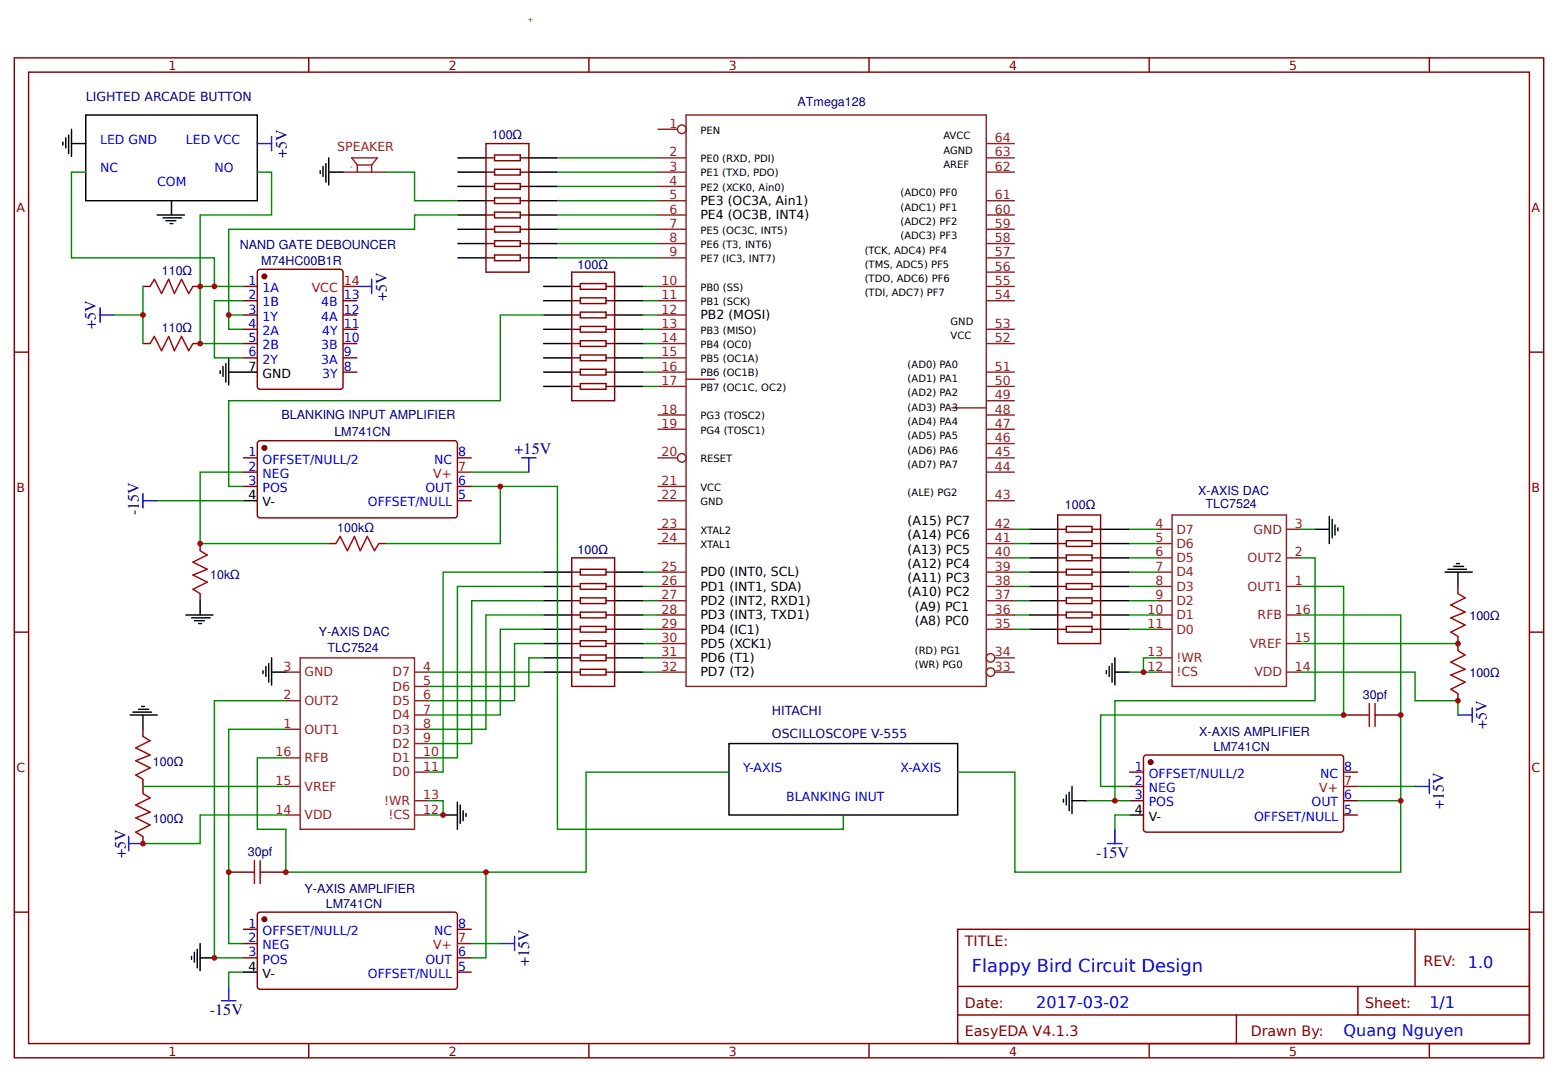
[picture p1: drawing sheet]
<svg xmlns="http://www.w3.org/2000/svg" width="291mm" height="201mm" viewBox="0 0 291 201" stroke-linecap="round" stroke-linejoin="round" font-family="sans-serif">
<g fill="none" stroke="#800" stroke-width=".27">
<path d="M2.7 10.8h285.3v186.7h-285.3zM5.3 13.5h280.1v181.3h-280.1zM57.6 10.8v2.7M109.9 10.8v2.7M162.2 10.8v2.7M214.4 10.8v2.7M266.7 10.8v2.7M90.7 26.8h8v24h-8zM90.7 37.5h1.6M90.7 29.5h1.6M90.7 34.8h1.6M90.7 32.1h1.6"/>
<path d="M92.3 28.9h4.8v1.1h-4.8zM92.3 31.6h4.8v1.1h-4.8zM92.3 34.3h4.8v1h-4.8zM92.3 36.9h4.8v1.1h-4.8zM92.3 39.6h4.8v1.1h-4.8zM97.1 37.5h1.6M97.1 29.5h1.6M97.1 34.8h1.6M97.1 32.1h1.6M45.3 53.5h2.7M45.3 58.8h2.7M45.3 56.1h2.7"/>
<path d="M48.1 50.5l.4-.2h15l.4 .2 .1 21.6-.3 .5-15.2 .1-.4-.3zM64 58.8h2.7M64 56.1h2.7M90.7 48.1h1.6M90.7 40.1h1.6M90.7 45.5h1.6M90.7 42.8h1.6M92.3 42.3h4.8v1h-4.8zM92.3 44.9h4.8v1.1h-4.8zM92.3 47.6h4.8v1.1h-4.8zM97.1 48.1h1.6M97.1 40.1h1.6"/>
<path d="M97.1 45.5h1.6M97.1 42.8h1.6M106.7 50.8h8v24h-8zM106.7 53.5h1.6M106.7 58.8h1.6M106.7 56.1h1.6M108.3 52.9h4.8v1.1h-4.8zM108.3 55.6h4.8v1.1h-4.8zM108.3 58.3h4.8v1h-4.8zM113.1 53.5h1.6M113.1 58.8h1.6M113.1 56.1h1.6"/>
<path d="M2.7 65.7h2.6M45.3 61.5h2.7M45.3 64.1h2.7M45.3 66.8h2.7M64 61.5h2.7M64 64.1h2.7M64 69.5h2.7M64 66.8h2.7M106.7 61.5h1.6M106.7 72.1h1.6M106.7 64.1h1.6M106.7 69.5h1.6"/>
<path d="M106.7 66.8h1.6M108.3 60.9h4.8v1.1h-4.8zM108.3 63.6h4.8v1.1h-4.8zM108.3 66.3h4.8v1h-4.8zM108.3 68.9h4.8v1.1h-4.8zM108.3 71.6h4.8v1.1h-4.8zM113.1 61.5h1.6M113.1 72.1h1.6M113.1 64.1h1.6M113.1 69.5h1.6M113.1 66.8h1.6M285.4 65.7h2.6"/>
<path d="M197.4 96.1h8v24h-8zM197.4 98.8h1.6M199 98.3h4.8v1h-4.8zM203.8 98.8h1.6M2.7 118h2.6M106.7 114.8h1.6M106.7 104.1h8v24h-8zM106.7 106.8h1.6M106.7 112.1h1.6M106.7 109.5h1.6M106.7 117.5h1.6M108.3 106.3h4.8v1h-4.8z"/>
<path d="M108.3 108.9h4.8v1.1h-4.8zM108.3 111.6h4.8v1.1h-4.8zM108.3 114.3h4.8v1h-4.8zM108.3 116.9h4.8v1.1h-4.8zM108.3 119.6h4.8v1.1h-4.8zM113.1 114.8h1.6M113.1 106.8h1.6M113.1 112.1h1.6M113.1 109.5h1.6M113.1 117.5h1.6M197.4 114.8h1.6M197.4 106.8h1.6"/>
<path d="M197.4 112.1h1.6M197.4 104.1h1.6M197.4 109.5h1.6M197.4 117.5h1.6M197.4 101.5h1.6M199 100.9h4.8v1.1h-4.8zM199 103.6h4.8v1.1h-4.8zM199 106.3h4.8v1h-4.8zM199 108.9h4.8v1.1h-4.8zM199 111.6h4.8v1.1h-4.8zM199 114.3h4.8v1h-4.8zM199 116.9h4.8v1.1h-4.8z"/>
<path d="M203.8 114.8h1.6M203.8 106.8h1.6M203.8 112.1h1.6M203.8 104.1h1.6M203.8 109.5h1.6M203.8 117.5h1.6M203.8 101.5h1.6M285.4 118h2.6M106.7 125.5h1.6M106.7 122.8h1.6M106.7 120.1h1.6M108.3 122.3h4.8v1h-4.8z"/>
<path d="M108.3 124.9h4.8v1.1h-4.8zM113.1 125.5h1.6M113.1 122.8h1.6M113.1 120.1h1.6M250.7 133.5h2.7M258.7 133.5h2.7M210.7 144.2h2.7M210.7 146.8h2.7M210.7 149.5h2.7M213.6 141h36.8l.3 .5-.1 13.6-.4 .3-36.6-.1-.2-.5v-13.3zM250.7 144.2h2.7M250.7 149.5h2.7"/>
<path d="M250.7 152.2h2.7M2.7 170.3h2.6M45.3 173.5h2.7M45.3 176.2h2.7M45.3 178.8h2.7M48.1 170.6l.4-.3 36.6 .1 .2 .4v13.6l-.5 .3-36.5-.1-.3-.4zM85.3 173.5h2.7M85.3 178.8h2.7M178.7 173.5h106.7v21.3h-106.7zM264 173.5v10.7M285.4 170.3h2.6M57.6 194.8v2.7"/>
<path d="M85.3 181.5h2.7M109.9 194.8v2.7M162.2 194.8v2.7M178.7 184.2h106.7M178.7 189.5h106.7M214.4 194.8v2.7M230.7 189.5v5.3M253.4 184.2v5.3M266.7 194.8v2.7"/>
</g>
<g fill="#800" stroke="#800" stroke-width=".27">
<circle cx="49.3" cy="171.6" r=".4"/>
<circle cx="214.7" cy="142.3" r=".4"/>
<circle cx="49.3" cy="51.6" r=".4"/>
</g>
<g fill="none" stroke="#000" stroke-width=".27">
<path d="M85.3 29.5h5.4M85.3 32.1h5.4M85.3 34.8h5.4M85.3 37.5h5.4M98.7 29.5h5.3M98.7 32.1h5.3M98.7 34.8h5.3M98.7 37.5h5.3M85.3 40.1h5.4M85.3 42.8h5.4M85.3 45.5h5.4M85.3 48.1h5.4"/>
<path d="M98.7 40.1h5.3M98.7 42.8h5.3M98.7 45.5h5.3M98.7 48.1h5.3M101.3 53.5h5.4M101.3 56.1h5.4M101.3 58.8h5.4M114.7 53.5h5.3M114.7 56.1h5.3M114.7 58.8h5.3M45.3 69.5h2.7M101.3 61.5h5.4"/>
<path d="M101.3 64.1h5.4M101.3 66.8h5.4M101.3 69.5h5.4M101.3 72.1h5.4M114.7 61.5h5.3M114.7 64.1h5.3M114.7 66.8h5.3M114.7 69.5h5.3M114.7 72.1h5.3M192 98.8h5.4M205.4 98.8h5.3M101.3 106.8h5.4"/>
<path d="M101.3 109.5h5.4M101.3 112.1h5.4M101.3 114.8h5.4M101.3 117.5h5.4M114.7 106.8h5.3M114.7 109.5h5.3M114.7 112.1h5.3M114.7 114.8h5.3M114.7 117.5h5.3M192 106.8h5.4M192 109.5h5.4M192 112.1h5.4"/>
<path d="M192 114.8h5.4M192 117.5h5.4M192 101.5h5.4M192 104.1h5.4M205.4 106.8h5.3M205.4 109.5h5.3M205.4 112.1h5.3M205.4 114.8h5.3M205.4 117.5h5.3M205.4 101.5h5.3M205.4 104.1h5.3M101.3 120.1h5.4"/>
<path d="M101.3 122.8h5.4M101.3 125.5h5.4M114.7 120.1h5.3M114.7 122.8h5.3M114.7 125.5h5.3M210.7 152.2h2.7M45.3 181.5h2.7"/>
</g>
<path d="M64 53.5h2.7M250.7 146.8h2.7M85.3 176.2h2.7" fill="none" stroke="#f00" stroke-width=".27"/>
<g fill="none" stroke="#8d2323" stroke-width=".27">
<path d="M64 32.1h8M66.7 30.8l-1.1-1.3h4.8l-1.1 1.3M66.7 30.8v1.3M66.7 30.8h2.6M69.3 30.8v1.3M122.7 37.5h5.3M122.7 29.5h5.3M122.7 32.1h5.3M122.7 34.8h5.3M122.7 24.1h3.7M128 21.5h56v106.6h-56zM184 37.5h5.4"/>
<path d="M184 29.5h5.4M184 32.1h5.4M184 26.8h5.4M122.7 40.1h5.3M122.7 42.8h5.3M122.7 45.5h5.3M122.7 48.1h5.3M122.7 53.5h5.3M122.7 56.1h5.3M122.7 58.8h5.3M184 40.1h5.4M184 42.8h5.4"/>
<path d="M184 45.5h5.4M184 48.1h5.4M184 50.8h5.4M184 53.5h5.4M184 56.1h5.4M122.7 72.1h5.3M122.7 69.5h5.3M122.7 66.8h5.3M122.7 64.1h5.3M122.7 61.5h5.3M122.7 77.5h5.3M128 70.8h5.3"/>
<path d="M177.6 76.1h6.4M184 72.1h5.4M184 69.5h5.4M184 64.1h5.4M184 61.5h5.4M184 77.5h5.4M184 74.8h5.4M122.7 98.8h5.3M122.7 85.5h3.7M122.7 80.1h5.3M122.7 90.8h5.3M122.7 93.5h5.3"/>
<path d="M184 98.8h5.4M184 85.5h5.4M184 88.1h5.4M184 82.8h5.4M184 80.1h5.4M184 93.5h5.4M216 98.8h2.7M218.7 96.1h21.3v32h-21.3zM240 98.8h2.7M122.7 117.5h5.3M122.7 114.8h5.3M122.7 112.1h5.3"/>
<path d="M122.7 109.5h5.3M122.7 106.8h5.3M122.7 101.5h5.3M184 117.5h5.4M184 114.8h5.4M184 112.1h5.4M184 109.5h5.4M184 106.8h5.4M184 101.5h5.4M184 104.1h5.4M216 117.5h2.7M216 114.8h2.7"/>
<path d="M216 112.1h2.7M216 109.5h2.7M216 106.8h2.7M216 101.5h2.7M216 104.1h2.7M240 114.8h2.7M240 109.5h2.7M240 104.1h2.7M53.3 125.5h2.7M53.3 136.2h2.7M53.3 130.8h2.7M56 122.8h21.3v32h-21.3z"/>
<path d="M77.3 128.1h2.7M77.3 125.5h2.7M77.3 138.8h2.7M77.3 136.2h2.7M77.3 133.5h2.7M77.3 130.8h2.7M122.7 125.5h5.3M122.7 122.8h5.3M122.7 120.1h5.3M185.6 125.5h3.8M185.6 122.8h3.8M216 125.5h2.7"/>
<path d="M216 122.8h2.7M240 125.5h2.7M240 120.1h2.7M53.3 146.8h2.7M53.3 152.2h2.7M53.3 141.5h2.7M77.3 152.2h2.7M77.3 149.5h2.7M77.3 144.2h2.7M77.3 141.5h2.7"/>
<circle cx="127.2" cy="24.1" r=".8"/>
<circle cx="127.2" cy="85.5" r=".8"/>
<circle cx="184.8" cy="122.8" r=".8"/>
<circle cx="184.8" cy="125.5" r=".8"/>
</g>
<g fill="none" stroke="#080" stroke-width=".27">
<path d="M104 29.5h18.7M104 32.1h18.7M104 34.8h18.7M104 37.5h18.7M104 40.1h18.7M104 42.8h18.7M104 45.5h18.7M104 48.1h18.7M120 53.5h2.7M120 56.1h2.7M120 58.8h2.7M120 61.5h2.7"/>
<path d="M120 64.1h2.7M120 66.8h2.7M120 69.5h2.7M120 72.1h2.7M189.4 98.8h2.6M210.7 98.8h5.3M101.3 117.5h-8v16h-13.3M101.3 114.8h-10.6v21.4h-10.7M101.3 112.1h-13.3v26.7h-8M101.3 109.5h-16v32h-5.3M101.3 106.8h-18.6v37.4h-2.7M120 106.8h2.7"/>
<path d="M120 109.5h2.7M120 112.1h2.7M120 114.8h2.7M120 117.5h2.7M189.4 101.5h2.6M189.4 104.1h2.6M189.4 106.8h2.6M189.4 109.5h2.6M189.4 112.1h2.6M189.4 114.8h2.6M189.4 117.5h2.6M210.7 101.5h5.3"/>
<path d="M210.7 104.1h5.3M210.7 106.8h5.3M210.7 109.5h5.3M210.7 112.1h5.3M210.7 114.8h5.3M210.7 117.5h5.3M242.7 109.5h8v24h-45.3v13.3h5.3M242.7 104.1h2.7v26.7h-37.4v18.7h2.7M80 125.5h21.3M101.3 122.8h-2.6v5.3h-18.7M101.3 120.1h-5.3v10.7h-16M120 125.5h2.7"/>
<path d="M120 122.8h2.7M120 120.1h2.7"/>
</g>
<path d="M253.4 133.5h2.1M255.5 131.3v4.3M256.6 133.5h2.1M256.6 131.3v4.3" fill="none" stroke="#a00000" stroke-width=".27"/>
<circle cx="250.7" cy="133.5" r=".53" fill="#c00"/>
<path d="M242.7 114.8h18.7v34.7h-8M53.3 136.2h-10.6v40h2.6M53.3 130.8h-13.3v48h5.3M53.3 141.5h-5.3v13.3h5.3v8h37.4v16h-2.7" fill="none" stroke="#080" stroke-width=".27"/>
<path d="M136 138.8h42.7v13.4h-42.7z" fill="none" stroke="#000" stroke-width=".27"/>
<path d="M45.3 162.8h2.2M47.5 160.7v4.3M48.5 162.8h2.2M48.5 160.7v4.3" fill="none" stroke="#a00000" stroke-width=".27"/>
<path d="M42.7 162.8h2.6M50.7 162.8h2.6" fill="none" stroke="#800" stroke-width=".27"/>
<g fill="#c00">
<circle cx="42.7" cy="162.8" r=".53"/>
<circle cx="53.3" cy="162.8" r=".53"/>
</g>
<path d="M245.4 98.8h2.6M248 96.4v5.1M248.6 96.9v3.5M249.1 98v1.9M249.6 98.5v.6M206.4 125.2v.5M207 124.4v1.9M207.5 123.9v3.4M208 125.5h2.7M208 122.8v5.1" fill="none" stroke="#000" stroke-width=".27"/>
<path d="M242.7 98.8h2.7M210.7 125.5h5.3M216 122.8h-2.6v2.7" fill="none" stroke="#080" stroke-width=".27"/>
<circle cx="213.4" cy="125.5" r=".53" fill="#c00"/>
<path d="M82.7 152.2h2.6M85.3 149.8v5M85.9 150.3v3.5M86.4 151.4v1.8M86.9 151.9v.5" fill="none" stroke="#000" stroke-width=".27"/>
<path d="M80 149.5h2.7v2.7h-2.7" fill="none" stroke="#080" stroke-width=".27"/>
<g fill="#c00">
<circle cx="82.7" cy="152.2" r=".53"/>
<circle cx="261.4" cy="133.5" r=".53"/>
</g>
<path d="M49.1 125.2v.5M49.6 124.4v1.9M50.1 123.9v3.4M50.7 125.5h2.6M50.7 122.8v5.1M35.7 178.6v.5M36.3 177.8v1.8M36.8 177.2v3.5M37.3 178.8h2.7M37.3 176.2v5" fill="none" stroke="#000" stroke-width=".27"/>
<path d="M24 157.5h2.7M24 156.2v2.6" fill="none" stroke="#00f" stroke-width=".27"/>
<path d="M53.3 152.2h-16v5.3h-10.6" fill="none" stroke="#080" stroke-width=".27"/>
<circle cx="40" cy="178.8" r=".53" fill="#c00"/>
<path d="M26.7 148.2l1.3 .8-2.7 1.3 2.7 1.3-2.7 1.1 2.7 1.3-2.7 1.4 1.4 .8" fill="none" stroke="#a00000" stroke-width=".27"/>
<path d="M26.7 146.8v1.4M26.7 156.2v1.3" fill="none" stroke="#800" stroke-width=".27"/>
<circle cx="26.7" cy="157.5" r=".53" fill="#c00"/>
<path d="M24.3 133.5h5M24.8 133h3.5M25.9 132.4h1.8M26.4 131.9h.5M26.7 133.5v2.7M198.4 149.2v.6M199 148.4v1.9M199.5 147.9v3.5M200 149.5h2.7M200 146.8v5.1" fill="none" stroke="#000" stroke-width=".27"/>
<path d="M206.7 157.5h2.7M208 154.8v2.7M264 146.8h2.7M266.7 145.5v2.7M93.3 176.2h2.7M96 174.8v2.7M41.3 186.8h2.7M42.7 184.2v2.6" fill="none" stroke="#00f" stroke-width=".27"/>
<path d="M202.7 149.5h5.3M210.7 152.2h-2.7v2.6M253.4 146.8h10.6M88 176.2h5.3M45.3 181.5h-2.6v2.7" fill="none" stroke="#080" stroke-width=".27"/>
<circle cx="208" cy="149.5" r=".53" fill="#c00"/>
<path d="M272 133.5h2.7M274.7 132.1v2.7" fill="none" stroke="#00f" stroke-width=".27"/>
<path d="M272 121.5l1.4 .8-2.7 1.3 2.7 1.3-2.7 1.1 2.7 1.3-2.7 1.4 1.3 .8" fill="none" stroke="#a00000" stroke-width=".27"/>
<path d="M272 120.1v1.4M272 129.5v1.3" fill="none" stroke="#800" stroke-width=".27"/>
<path d="M242.7 125.5h21.3v5.3h8v2.7" fill="none" stroke="#080" stroke-width=".27"/>
<circle cx="272" cy="130.8" r=".53" fill="#c00"/>
<path d="M272 110.8l1.4 .8-2.7 1.3 2.7 1.4-2.7 1 2.7 1.4-2.7 1.3 1.3 .8" fill="none" stroke="#a00000" stroke-width=".27"/>
<path d="M272 109.5v1.3M272 118.8v1.3" fill="none" stroke="#800" stroke-width=".27"/>
<path d="M242.7 120.1h29.3" fill="none" stroke="#080" stroke-width=".27"/>
<circle cx="272" cy="120.1" r=".53" fill="#c00"/>
<path d="M269.6 106.8h5.1M270.2 106.3h3.4M271.2 105.7h1.9M271.8 105.2h.5M272 106.8v2.7" fill="none" stroke="#000" stroke-width=".27"/>
<path d="M136 144.2h-26.7v18.6h-18.6" fill="none" stroke="#080" stroke-width=".27"/>
<circle cx="90.7" cy="162.8" r=".53" fill="#c00"/>
<path d="M178.7 144.2h10.7v18.6h72v-13.3" fill="none" stroke="#080" stroke-width=".27"/>
<circle cx="261.4" cy="149.5" r=".53" fill="#c00"/>
<path d="M72 32.1h5.3v5.4h8M101.3 58.8h-8v16h-50.6v16h2.6M45.3 88.1h-8v13.4h24M88 90.8h16v64h53.4v-2.6" fill="none" stroke="#080" stroke-width=".27"/>
<path d="M59.7 31.9v.5M60.3 31.1v1.8M60.8 30.5v3.5M61.3 32.1h2.7M61.3 29.5v5M41.1 69.2v.5M41.6 68.4v1.9M42.1 67.9v3.4M42.7 69.5h2.6M42.7 66.8v5.1M45.3 93.5h2.7" fill="none" stroke="#000" stroke-width=".27"/>
<path d="M66.7 53.5h2.6M69.3 52.1v2.7" fill="none" stroke="#00f" stroke-width=".27"/>
<circle cx="49.3" cy="83.6" r=".4" fill="#800" stroke="#800" stroke-width=".27"/>
<path d="M45.3 85.5h2.7M45.3 88.1h2.7M45.3 90.8h2.7M48.1 82.5l.4-.2h36.6l.2 .5v13.6l-.5 .3-36.5-.1-.3-.5zM85.3 85.5h2.7M85.3 90.8h2.7M85.3 93.5h2.7M37.3 101.5v1.3M37.3 110.8v1.3M61.3 101.5h1.4M70.7 101.5h1.3" fill="none" stroke="#800" stroke-width=".27"/>
<path d="M85.3 88.1h2.7" fill="none" stroke="#f00" stroke-width=".27"/>
<path d="M37.3 102.8l1.4 .8-2.7 1.3 2.7 1.4-2.7 1 2.7 1.4-2.7 1.3 1.3 .8M62.7 101.5l.8-1.4 1.3 2.7 1.3-2.7 1.1 2.7 1.3-2.7 1.4 2.7 .8-1.3" fill="none" stroke="#a00000" stroke-width=".27"/>
<circle cx="37.3" cy="101.5" r=".53" fill="#c00"/>
<path d="M93.3 90.8v10.7h-21.3" fill="none" stroke="#080" stroke-width=".27"/>
<circle cx="93.3" cy="90.8" r=".53" fill="#c00"/>
<path d="M11.7 26.5v.6M12.3 25.7v1.9M12.8 25.2v3.5M13.3 26.8h2.7M13.3 24.1v5.1M16 21.5h32v16h-32zM34.7 114.8h5M35.7 115.3h3.5M36.3 115.9h1.8M37.1 116.4h.5M37.3 112.1v2.7" fill="none" stroke="#000" stroke-width=".27"/>
<path d="M26.7 93.5h2.6M26.7 92.1v2.7M97.3 85.5h2.7M98.7 85.5v2.6" fill="none" stroke="#00f" stroke-width=".27"/>
<path d="M42.7 58.8v2.7h2.6M85.3 40.1h-8v2.7h-34.6v16h2.6M29.3 93.5h16M88 88.1h10.7" fill="none" stroke="#080" stroke-width=".27"/>
<circle cx="42.7" cy="58.8" r=".53" fill="#c00"/>
<path d="M16 32.1h-2.7v16h26.7v5.4M48 32.1h2.7v8h-13.4v24h8M26.7 53.5v5.3h-5.4M37.3 53.5h8M45.3 56.1h-5.3v10.7h5.3M26.7 146.8h26.6" fill="none" stroke="#080" stroke-width=".27"/>
<path d="M48 26.8h2.7M50.7 25.5v2.6M18.7 58.8h2.6M18.7 57.5v2.6" fill="none" stroke="#00f" stroke-width=".27"/>
<path d="M28 53.5l.8-1.4 1.3 2.7 1.4-2.7 1 2.7 1.4-2.7 1.3 2.7 .8-1.3M28 64.1l.8-1.3 1.3 2.7 1.4-2.7 1 2.7 1.4-2.7 1.3 2.7 .8-1.4M26.7 137.5l1.3 .8-2.7 1.3 2.7 1.4-2.7 1 2.7 1.4-2.7 1.3 1.4 .8" fill="none" stroke="#a00000" stroke-width=".27"/>
<path d="M26.7 53.5h1.3M36 53.5h1.3M26.7 64.1h1.3M36 64.1h1.3M26.7 136.2v1.3M26.7 145.5v1.3" fill="none" stroke="#800" stroke-width=".27"/>
<path d="M32 37.5v2.6M29.3 40.1h5.1M30.4 40.7h3.5M30.9 41.2h1.9M31.7 41.7h.6" fill="none" stroke="#000" stroke-width=".27"/>
<g fill="#c00">
<circle cx="40" cy="53.5" r=".53"/>
<circle cx="37.3" cy="53.5" r=".53"/>
<circle cx="37.3" cy="64.1" r=".53"/>
</g>
<path d="M26.7 58.8v5.3" fill="none" stroke="#080" stroke-width=".27"/>
<circle cx="26.7" cy="58.8" r=".53" fill="#c00"/>
<text font-size="3.3" fill="#00f" x="181.4" y="181.5">Flappy Bird Circuit Design</text>
<g font-size="3" fill="#000080">
<text x="53.5" y="29.5" transform="rotate(-90 53.5 29.5)">+5V</text>
<text x="72.2" y="56.2" transform="rotate(-90 72.2 56.2)">+5V</text>
<text x="17.9" y="61.5" transform="rotate(-90 17.9 61.5)">+5V</text>
<text x="96" y="84.7">+15V</text>
<text x="25.9" y="96.1" transform="rotate(-90 25.9 96.1)">-15V</text>
<text x="277.4" y="136.2" transform="rotate(-90 277.4 136.2)">+5V</text>
<text x="269.4" y="151" transform="rotate(-90 269.4 151)">+15V</text>
<text x="23.5" y="160.2" transform="rotate(-90 23.5 160.2)">+5V</text>
<text x="204.5" y="160.2">-15V</text>
<text x="98.7" y="180.4" transform="rotate(-90 98.7 180.4)">+15V</text>
<text x="39.2" y="189.5">-15V</text>
</g>
<g font-size="3" fill="#00f">
<text x="273.9" y="180.7">1.0</text>
<text x="193.4" y="188.2">2017-03-02</text>
<text x="266.7" y="188.2">1/1</text>
<text x="250.7" y="193.5">Quang Nguyen</text>
</g>
<g font-size="2.7" fill="#800">
<text x="180" y="176.7">TITLE:</text>
<text x="265.6" y="180.4">REV:</text>
<text x="180" y="188.2">Date:</text>
<text x="254.7" y="188.2">Sheet:</text>
<text x="180" y="193.5">EasyEDA V4.1.3</text>
<text x="233.4" y="193.5">Drawn By:</text>
</g>
<g font-size="2.3" fill="#800">
<text x="31.5" y="13.1">1</text>
<text x="83.7" y="13.1">2</text>
<text x="136" y="13.1">3</text>
<text x="188.3" y="13.1">4</text>
<text x="240.6" y="13.1">5</text>
<text x="3.1" y="39.6">A</text>
<text x="285.8" y="39.6">A</text>
<text x="3.1" y="91.9">B</text>
<text x="285.8" y="91.9">B</text>
<text x="3.1" y="144.2">C</text>
<text x="285.8" y="144.2">C</text>
<text x="31.5" y="197.1">1</text>
<text x="83.7" y="197.1">2</text>
<text x="136" y="197.1">3</text>
<text x="188.3" y="197.1">4</text>
<text x="240.6" y="197.1">5</text>
</g>
<g font-size="2.3" fill="#000080">
<text x="16" y="18.8">LIGHTED ARCADE BUTTON</text>
<text x="148.8" y="19.9">ATmega128</text>
<text x="91.8" y="26">100Ω</text>
<text x="44.7" y="46.5">NAND GATE DEBOUNCER</text>
<text x="30.2" y="51.3">110Ω</text>
<text x="48.7" y="49.5">M74HC00B1R</text>
<text x="107.8" y="50.3">100Ω</text>
<text x="30.2" y="62">110Ω</text>
<text x="52.5" y="78.2">BLANKING INPUT AMPLIFIER</text>
<text x="62.4" y="81.5">LM741CN</text>
<text x="198.7" y="95.1">100Ω</text>
<text x="223.6" y="92.4">X-AXIS DAC</text>
<text x="224.9" y="94.8">TLC7524</text>
<text x="62.9" y="99.3">100kΩ</text>
<text x="107.8" y="103.3">100Ω</text>
<text x="39.2" y="108">10kΩ</text>
<text x="59.5" y="118.8">Y-AXIS DAC</text>
<text x="274.2" y="115.7">100Ω</text>
<text x="61.1" y="121.7">TLC7524</text>
<text x="254.3" y="130.5">30pf</text>
<text x="274.2" y="126.4">100Ω</text>
<text x="144" y="133.5">HITACHI</text>
<text x="144" y="137.8">OSCILLOSCOPE V-555</text>
<text x="223.8" y="137.5">X-AXIS AMPLIFIER</text>
<text x="28.5" y="143">100Ω</text>
<text x="226.4" y="140.2">LM741CN</text>
<text x="28.5" y="153.7">100Ω</text>
<text x="46.3" y="159.9">30pf</text>
<text x="56.8" y="166.8">Y-AXIS AMPLIFIER</text>
<text x="60.8" y="169.5">LM741CN</text>
</g>
<g font-size="2.3" fill="#8d2323">
<text x="124.9" y="23.9">1</text>
<text x="62.9" y="28.1">SPEAKER</text>
<text x="124.9" y="29.2">2</text>
<text x="185.6" y="26.5">64</text>
<text x="185.6" y="29.2">63</text>
<text x="124.9" y="31.9">3</text>
<text x="124.9" y="34.5">4</text>
<text x="185.6" y="31.9">62</text>
<text x="124.9" y="37.2">5</text>
<text x="124.9" y="39.9">6</text>
<text x="185.6" y="37.2">61</text>
<text x="185.6" y="39.9">60</text>
<text x="124.9" y="42.5">7</text>
<text x="124.9" y="45.2">8</text>
<text x="124.9" y="47.9">9</text>
<text x="185.6" y="42.5">59</text>
<text x="185.6" y="45.2">58</text>
<text x="185.6" y="47.9">57</text>
<text x="123.4" y="53.2">10</text>
<text x="185.6" y="50.5">56</text>
<text x="185.6" y="53.2">55</text>
<text x="123.4" y="58.5">12</text>
<text x="123.4" y="55.9">11</text>
<text x="185.6" y="55.9">54</text>
<text x="123.4" y="63.9">14</text>
<text x="123.4" y="61.2">13</text>
<text x="185.6" y="63.9">52</text>
<text x="185.6" y="61.2">53</text>
<text x="123.4" y="71.9">17</text>
<text x="123.4" y="69.2">16</text>
<text x="123.4" y="66.5">15</text>
<text x="185.6" y="71.9">50</text>
<text x="185.6" y="69.2">51</text>
<text x="123.4" y="77.2">18</text>
<text x="185.6" y="77.2">48</text>
<text x="185.6" y="74.5">49</text>
<text x="123.4" y="79.9">19</text>
<text x="185.6" y="82.5">46</text>
<text x="185.6" y="79.9">47</text>
<text x="123.4" y="85.2">20</text>
<text x="185.6" y="85.2">45</text>
<text x="185.6" y="87.9">44</text>
<text x="123.4" y="90.5">21</text>
<text x="123.4" y="93.2">22</text>
<text x="185.6" y="93.2">43</text>
<text x="123.4" y="101.2">24</text>
<text x="123.4" y="98.5">23</text>
<text x="185.6" y="98.5">42</text>
<text x="185.6" y="101.2">41</text>
<text x="215.6" y="101.2">5</text>
<text x="215.6" y="98.5">4</text>
<text x="219.5" y="99.6">D7</text>
<text x="233.9" y="99.6">GND</text>
<text x="241.6" y="98.5">3</text>
<text x="123.4" y="106.5">25</text>
<text x="185.6" y="103.9">40</text>
<text x="185.6" y="106.5">39</text>
<text x="215.6" y="106.5">7</text>
<text x="215.6" y="103.9">6</text>
<text x="219.5" y="107.6">D4</text>
<text x="219.5" y="104.9">D5</text>
<text x="219.5" y="102.3">D6</text>
<text x="232.8" y="104.9">OUT2</text>
<text x="241.6" y="103.9">2</text>
<text x="123.4" y="111.9">27</text>
<text x="123.4" y="109.2">26</text>
<text x="185.6" y="109.2">38</text>
<text x="185.6" y="111.9">37</text>
<text x="215.6" y="111.9">9</text>
<text x="215.6" y="109.2">8</text>
<text x="219.5" y="112.9">D2</text>
<text x="219.5" y="110.3">D3</text>
<text x="232.8" y="110.3">OUT1</text>
<text x="241.6" y="109.2">1</text>
<text x="123.4" y="119.9">30</text>
<text x="123.4" y="117.2">29</text>
<text x="123.4" y="114.5">28</text>
<text x="185.6" y="114.5">36</text>
<text x="185.6" y="117.2">35</text>
<text x="214.1" y="117.2">11</text>
<text x="214.1" y="114.5">10</text>
<text x="219.5" y="118.3">D0</text>
<text x="219.5" y="115.6">D1</text>
<text x="234.7" y="115.6">RFB</text>
<text x="241.6" y="119.9">15</text>
<text x="241.6" y="114.5">16</text>
<text x="52.9" y="125.2">3</text>
<text x="78.9" y="125.2">4</text>
<text x="123.4" y="125.2">32</text>
<text x="123.4" y="122.5">31</text>
<text x="185.6" y="125.2">33</text>
<text x="185.6" y="122.5">34</text>
<text x="214.1" y="125.2">12</text>
<text x="214.1" y="122.5">13</text>
<text x="219.5" y="123.6">!WR</text>
<text x="233.2" y="120.9">VREF</text>
<text x="241.6" y="125.2">14</text>
<text x="52.9" y="130.5">2</text>
<text x="56.8" y="131.6">OUT2</text>
<text x="56.8" y="126.3">GND</text>
<text x="73.3" y="131.6">D5</text>
<text x="73.3" y="128.9">D6</text>
<text x="73.3" y="126.3">D7</text>
<text x="78.9" y="130.5">6</text>
<text x="78.9" y="127.9">5</text>
<text x="219.5" y="126.3">!CS</text>
<text x="234" y="126.3">VDD</text>
<text x="52.9" y="135.9">1</text>
<text x="56.8" y="137">OUT1</text>
<text x="73.3" y="137">D3</text>
<text x="73.3" y="134.3">D4</text>
<text x="78.9" y="135.9">8</text>
<text x="78.9" y="133.2">7</text>
<text x="51.4" y="141.2">16</text>
<text x="56.8" y="142.3">RFB</text>
<text x="73.3" y="142.3">D1</text>
<text x="73.3" y="139.6">D2</text>
<text x="78.9" y="143.9">11</text>
<text x="78.9" y="141.2">10</text>
<text x="78.9" y="138.6">9</text>
<text x="51.4" y="146.6">15</text>
<text x="56.8" y="147.6">VREF</text>
<text x="73.3" y="145">D0</text>
<text x="78.9" y="149.2">13</text>
<text x="51.4" y="151.9">14</text>
<text x="56.8" y="153">VDD</text>
<text x="71.7" y="150.3">!WR</text>
<text x="72.5" y="153">!CS</text>
<text x="78.9" y="151.9">12</text>
</g>
<g font-size="2.3" fill="#00f">
<text x="18.7" y="26.8">LED GND</text>
<text x="34.7" y="26.8">LED VCC</text>
<text x="18.7" y="32.1">NC</text>
<text x="29.3" y="34.8">COM</text>
<text x="40" y="32.1">NO</text>
<text x="46.4" y="53.2">1</text>
<text x="46.4" y="55.9">2</text>
<text x="46.4" y="58.5">3</text>
<text x="49" y="54.5">1A</text>
<text x="49" y="57.2">1B</text>
<text x="49" y="59.9">1Y</text>
<text x="59.9" y="57.2">4B</text>
<text x="59.9" y="59.9">4A</text>
<text x="64.1" y="58.5">12</text>
<text x="64.1" y="55.9">13</text>
<text x="46.4" y="61.2">4</text>
<text x="46.4" y="63.9">5</text>
<text x="49" y="62.5">2A</text>
<text x="49" y="65.2">2B</text>
<text x="59.9" y="65.2">3B</text>
<text x="60.1" y="62.5">4Y</text>
<text x="64.1" y="63.9">10</text>
<text x="64.1" y="61.2">11</text>
<text x="46.4" y="66.5">6</text>
<text x="49" y="67.9">2Y</text>
<text x="59.9" y="67.9">3A</text>
<text x="60.1" y="70.5">3Y</text>
<text x="64.1" y="66.5">9</text>
<text x="64.1" y="69.2">8</text>
<text x="46.4" y="85.2">1</text>
<text x="46.4" y="87.9">2</text>
<text x="49" y="86.5">OFFSET/NULL/2</text>
<text x="49" y="89.2">NEG</text>
<text x="81" y="86.5">NC</text>
<text x="85.5" y="85.2">8</text>
<text x="46.4" y="90.5">3</text>
<text x="49" y="91.9">POS</text>
<text x="68.6" y="94.5">OFFSET/NULL</text>
<text x="79.4" y="91.9">OUT</text>
<text x="85.5" y="93.2">5</text>
<text x="85.5" y="90.5">6</text>
<text x="211.7" y="143.9">1</text>
<text x="250.8" y="143.9">8</text>
<text x="138.7" y="144.2">Y-AXIS</text>
<text x="146.7" y="149.5">BLANKING INUT</text>
<text x="168" y="144.2">X-AXIS</text>
<text x="211.7" y="146.6">2</text>
<text x="211.7" y="149.2">3</text>
<text x="214.3" y="145.2">OFFSET/NULL/2</text>
<text x="214.3" y="147.9">NEG</text>
<text x="246.3" y="145.2">NC</text>
<text x="250.8" y="149.2">6</text>
<text x="214.3" y="150.6">POS</text>
<text x="234" y="153.2">OFFSET/NULL</text>
<text x="244.7" y="150.6">OUT</text>
<text x="250.8" y="151.9">5</text>
<text x="46.4" y="173.2">1</text>
<text x="85.5" y="173.2">8</text>
<text x="46.4" y="175.9">2</text>
<text x="46.4" y="178.6">3</text>
<text x="49" y="174.6">OFFSET/NULL/2</text>
<text x="49" y="177.2">NEG</text>
<text x="49" y="179.9">POS</text>
<text x="79.4" y="179.9">OUT</text>
<text x="81" y="174.6">NC</text>
<text x="85.5" y="178.6">6</text>
<text x="68.6" y="182.6">OFFSET/NULL</text>
<text x="85.5" y="181.2">5</text>
</g>
<g font-size="2.3">
<text x="130.7" y="38.3">PE3 (OC3A, Ain1)</text>
<text x="130.7" y="40.9">PE4 (OC3B, INT4)</text>
<text x="130.7" y="59.6">PB2 (MOSI)</text>
<text x="46.4" y="69.2">7</text>
<text x="49" y="70.5">GND</text>
<text x="46.4" y="93.2">4</text>
<text x="49" y="94.5">V-</text>
<text x="169.4" y="100.7">(A14) PC6</text>
<text x="169.4" y="98">(A15) PC7</text>
<text x="130.7" y="107.6">PD0 (INT0, SCL)</text>
<text x="169.4" y="106">(A12) PC4</text>
<text x="169.4" y="103.3">(A13) PC5</text>
<text x="130.7" y="110.3">PD1 (INT1, SDA)</text>
<text x="130.7" y="112.9">PD2 (INT2, RXD1)</text>
<text x="169.4" y="111.3">(A10) PC2</text>
<text x="169.4" y="108.7">(A11) PC3</text>
<text x="130.7" y="115.6">PD3 (INT3, TXD1)</text>
<text x="130.7" y="118.3">PD4 (IC1)</text>
<text x="170.7" y="116.7">(A8) PC0</text>
<text x="170.7" y="114">(A9) PC1</text>
<text x="130.7" y="120.9">PD5 (XCK1)</text>
<text x="130.7" y="123.6">PD6 (T1)</text>
<text x="130.7" y="126.3">PD7 (T2)</text>
<text x="211.7" y="151.9">4</text>
<text x="214.3" y="153.2">V-</text>
<text x="46.4" y="181.2">4</text>
<text x="49" y="182.6">V-</text>
</g>
<g font-size="2.3" fill="#f00">
<text x="64.1" y="53.2">14</text>
<text x="58.2" y="54.5">VCC</text>
<text x="80.8" y="89.2">V+</text>
<text x="85.5" y="87.9">7</text>
<text x="246.2" y="147.9">V+</text>
<text x="250.8" y="146.6">7</text>
<text x="80.8" y="177.2">V+</text>
<text x="85.5" y="175.9">7</text>
</g>
<g font-size="1.9">
<text x="130.7" y="24.9">PEN</text>
<text x="176" y="28.7">AGND</text>
<text x="176" y="26">AVCC</text>
<text x="130.7" y="30.3">PE0 (RXD, PDI)</text>
<text x="130.7" y="32.9">PE1 (TXD, PDO)</text>
<text x="130.7" y="35.6">PE2 (XCK0, Ain0)</text>
<text x="176" y="31.3">AREF</text>
<text x="168" y="39.3">(ADC1) PF1</text>
<text x="168" y="36.7">(ADC0) PF0</text>
<text x="130.7" y="43.6">PE5 (OC3C, INT5)</text>
<text x="130.7" y="46.3">PE6 (T3, INT6)</text>
<text x="161.4" y="47.3">(TCK, ADC4) PF4</text>
<text x="168" y="44.7">(ADC3) PF3</text>
<text x="168" y="42">(ADC2) PF2</text>
<text x="130.7" y="48.9">PE7 (IC3, INT7)</text>
<text x="161.4" y="52.7">(TDO, ADC6) PF6</text>
<text x="161.4" y="50">(TMS, ADC5) PF5</text>
<text x="130.7" y="54.3">PB0 (SS)</text>
<text x="130.7" y="56.9">PB1 (SCK)</text>
<text x="161.4" y="55.3">(TDI, ADC7) PF7</text>
<text x="130.7" y="62.3">PB3 (MISO)</text>
<text x="130.7" y="64.9">PB4 (OC0)</text>
<text x="177.4" y="63.3">VCC</text>
<text x="177.4" y="60.7">GND</text>
<text x="130.7" y="67.6">PB5 (OC1A)</text>
<text x="130.7" y="70.3">PB6 (OC1B)</text>
<text x="169.4" y="71.3">(AD1) PA1</text>
<text x="169.4" y="68.7">(AD0) PA0</text>
<text x="130.7" y="72.9">PB7 (OC1C, OC2)</text>
<text x="169.4" y="76.7">(AD3) PA3</text>
<text x="169.4" y="74">(AD2) PA2</text>
<text x="130.7" y="78.3">PG3 (TOSC2)</text>
<text x="130.7" y="80.9">PG4 (TOSC1)</text>
<text x="169.4" y="82">(AD5) PA5</text>
<text x="169.4" y="79.3">(AD4) PA4</text>
<text x="130.7" y="86.3">RESET</text>
<text x="169.4" y="87.3">(AD7) PA7</text>
<text x="169.4" y="84.7">(AD6) PA6</text>
<text x="130.7" y="91.6">VCC</text>
<text x="130.7" y="94.3">GND</text>
<text x="169.4" y="92.7">(ALE) PG2</text>
<text x="130.7" y="99.6">XTAL2</text>
<text x="130.7" y="102.3">XTAL1</text>
<text x="170.7" y="122">(RD) PG1</text>
<text x="170.7" y="124.7">(WR) PG0</text>
</g>
<g font-size="1.3" fill="#8d2323">
<text x="98.4" y="4.1">+</text>
<text x="65.3" y="31.6">-</text>
</g>
</svg>
